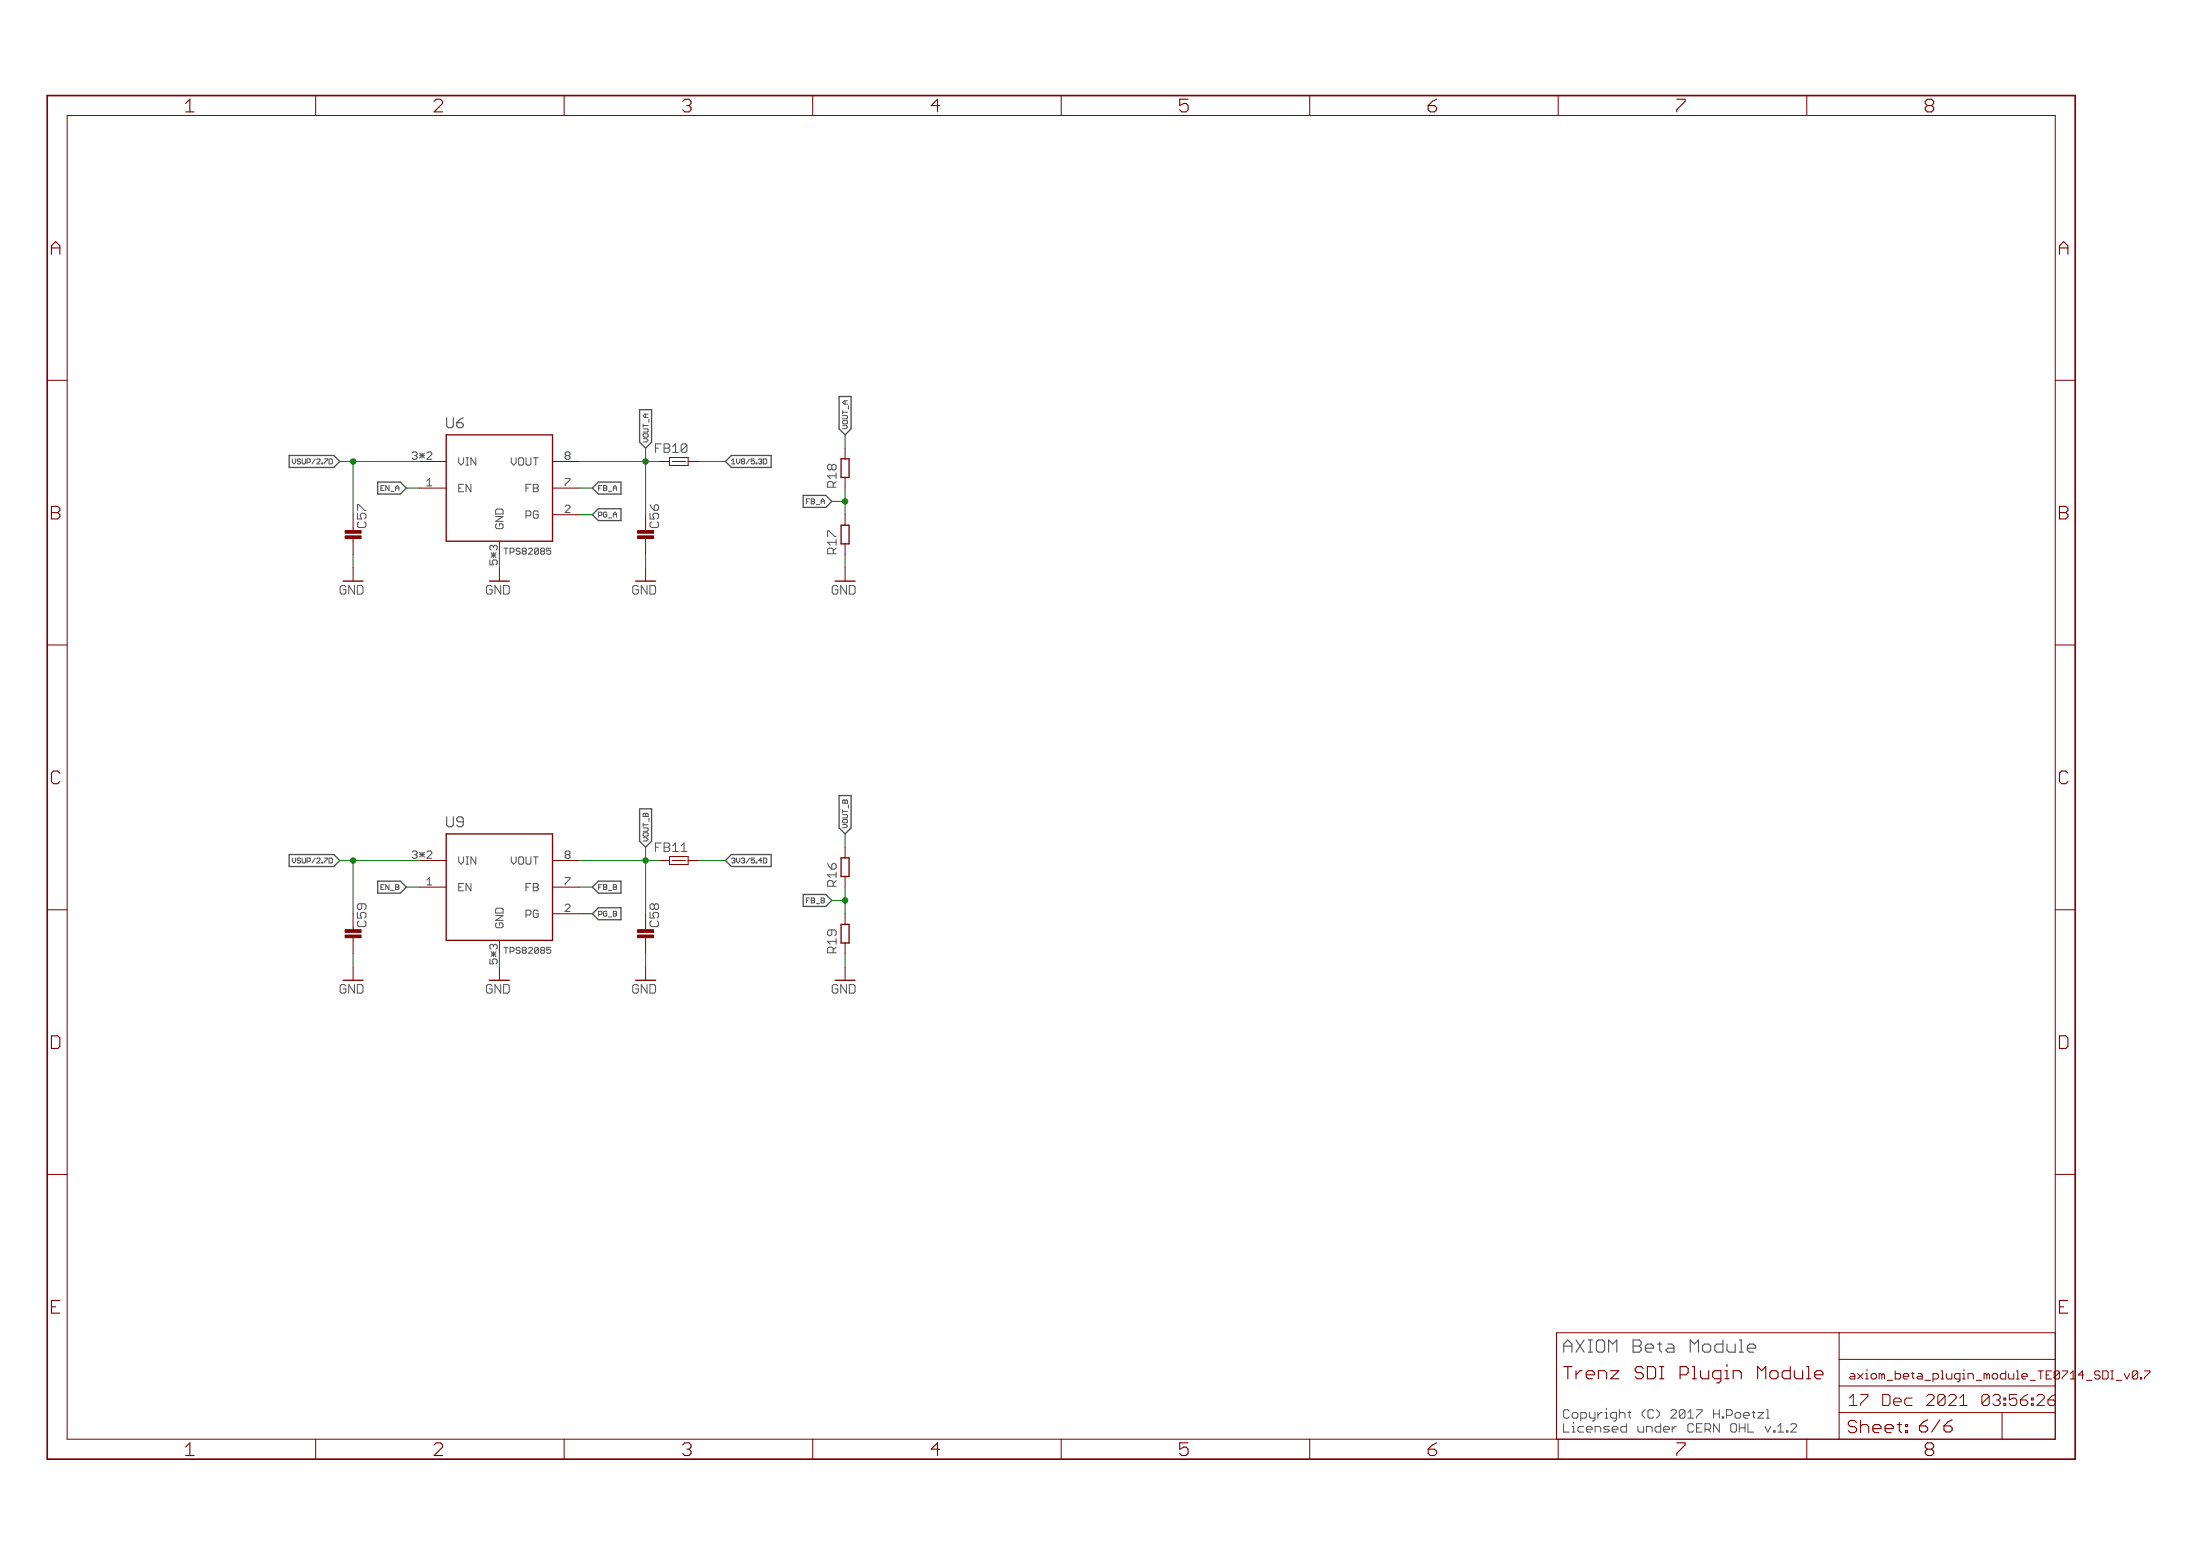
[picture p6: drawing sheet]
<svg xmlns="http://www.w3.org/2000/svg" width="420mm" height="297mm" viewBox="0 0 420 297" stroke-linecap="round" stroke-linejoin="round" font-family="sans-serif">
<path d="M85.3 79.8v1.5l.3 .3h.7M85.3 155.9v1.6l.3 .3h.7M298.6 257h1.6M299.4 255.8l-.8 .8v1.5" fill="none" stroke="#505050" stroke-width=".21"/>
<g fill="none" stroke="#505050" stroke-width=".19">
<path d="M123.3 79.1v.6M123.8 79.1h-.7l-.3 .3 .3 .3h.7M123.9 80v.6M160.9 78.4v.6M160.9 79.3h.8l.2 .2v.3l-.2 .1h-.8M160.9 78.7h1M161.4 76.5v.7M161.9 76.5h-.7l-.3 .3 .3 .4h.7M162 77.4v.7M55.8 87.6v.6l.4 .4 .3-.4v-.6M56.8 88.4l.1 .2h.3M57.2 87.6h-.3l-.1 .2 .1 .3h.3"/>
<path d="M68.3 98v1.1h.8M68.3 97.4v-1h.2l1.1 1M68.5 99.6l-.2 .3v.5l.2 .3h1.1M72.7 93.2h.3M73.4 92.7h-.7v.9h.7M73.7 93.6v-.9l.6 .9M78.7 86.5l.3-.2h.4l.3 .2v.2l-.3 .3M79.2 87h.2M79.4 87l.3 .2v.2l-.3 .3h-.4l-.3-.3M81.5 91.8l.5-.4v1.4M81.5 92.8h1M87.6 87.4v.9l.5 .5 .4-.5"/>
<path d="M87.6 93.2h.5M88.5 92.5h-.9v1.4h.9M94.7 98.6h1.4l-1.4 .9h1.4M94.9 100l-.2 .2v.5l.2 .2h.9M95.8 97.2h-.9l-.2 .2v.7h1.4M97.6 87.4v.9l.5 .5M100.5 93.2h.4M101.4 92.5h-.9v1.4M101.4 97.8l-.2-.3h-.7v1.4M101.4 98.2l-.2 .3h-.7M107.9 96.7l.3-.3h.4l.3 .3v.2l-1 .9h1M107.9 91.4h1v.2l-1 .9v.3"/>
<path d="M108.2 87l-.3-.3v-.2l.3-.2h.4l.3 .2v.2l-.3 .3M108.2 87l-.3 .2v.2l.3 .3h.4l.3-.3v-.2l-.3-.2M108.2 87h.4M114.3 93.2h.3M114.3 98.4h.5l.2-.2v-.3l-.2-.1h-.5v.9M115 92.7h-.7v.9M115.3 93.2h.4M115.7 92.7h-.4v.9h.4M115.7 97.8h-.3l-.1 .1v.7l.1 .1h.3M122.8 83.7h.7l.3 .4-.3 .3h-.7M122.8 80.9v.7M122.8 83l.2-.2h.6l.2 .2v.3l-.2 .1h-.6l-.2-.1z"/>
<path d="M122.8 81.9h.8l.2 .1v.3l-.2 .2h-.8M122.8 81.2h1M124.1 98v1.1h.8M124.1 96.4l.3 .5 .5 .5M124.4 99.6l-.3 .3v.5l.3 .3h1.1M125.2 85.6h.5M126.3 84.7h-1.1v1.7M139.7 87.9l.3-.3v1M139.7 88.6h.7M140.7 87.6v.6l.3 .4M154 95.7h.3M154.6 95.2h-.6v1"/>
<path d="M154.9 95.7h.5M155.4 95.2h-.5v1h.5M158.6 88.6h-.3l-.2 .3v.6l.2 .2h.3M158.9 91.9h-.6l-.2 .3v.8h1.6M159.7 90.8h-1.6l.5 .6M160.9 80.4l.2-.1h.6l.2 .1v.3l-.2 .2h-.6zM160.9 81.2h.7l.3 .3-.3 .3h-.7M65.5 112.6h.6M65.8 111.8h-.6l-.2 .3v1l.2 .3h.6M93.5 112.6h.5M93.6 106.9v.9h.7l-.3-.4v-.3l.3-.2M93.7 111.8h-.5l-.3 .3v1l.3 .3h.5"/>
<path d="M93.8 105.5l.9 .9M93.8 106h.9M94.3 104.3l-.3-.2h-.2l-.2 .2v.5l.2 .2M94.7 105.5l-.9 .9M97.4 105.4h.6M98 104.6h-.6v1.2M121.4 112.6h.5M121.6 111.8h-.5l-.3 .3v1l.3 .3h.5M158.1 102.4v-1.1h.2l1.1 1.1M158.9 104.6h-.6l-.2 .3v.8h1.6M159.5 112.6h.5M159.7 103.5h-1.6l.5 .6"/>
<path d="M159.7 111.8h-.5l-.3 .3v1l.3 .3h.5M122.8 157.1v.7M122.8 159.9h.7l.3 .3-.3 .3h-.7M122.8 158.1h.8l.2 .1M122.8 157.4h1M123.3 155.4l-.2-.1-.3 .1v.5h1M123.3 155.4v.5M123.3 155.4l.2-.1 .3 .1M123.8 159.2l-.2-.2h-.6l-.2 .2v.3l.2 .1h.6l.2-.1M123.8 158.5l-.2 .2h-.8M160.9 152.9l.2-.2 .3 .2 .3-.2 .2 .2v.4h-1zM160.9 154.6v.6"/>
<path d="M160.9 155.5h.8l.2 .2-.2 .4h-.8M160.9 157.4h.7l.3 .3-.3 .3h-.7M160.9 154.9h1M161.1 156.4h.6l.2 .5-.2 .2h-.6l-.2-.2zM161.4 152.9v.4M162 153.6v.7M55.8 163.8v.6l.4 .3 .3-.3v-.6M56.8 164.6l.1 .1h.3M57.2 163.8h-.3l-.1 .2 .1 .3h.3M68.3 174.2v1.1h.8M68.5 175.8l-.2 .3v.5l.2 .3h1.1M69.6 172.5h-1.1l-.2 .3v.6l.2 .2h.3"/>
<path d="M72.7 169.4h.3M73.4 168.9h-.7v.9h.7M73.7 169.8v-.9l.6 .9M78.7 162.7l.3-.2h.4l.3 .2v.2l-.3 .3M79.2 163.2h.2M79.4 163.2l.3 .2v.2l-.3 .3h-.4l-.3-.3M81.5 168l.5-.5v1.4M81.5 168.9h1M87.6 163.6v.9l.5 .5 .4-.5M87.6 169.4h.5M88.5 168.7h-.9v1.4h.9M94.7 174.8h1.4l-1.4 .9h1.4"/>
<path d="M94.9 176.2l-.2 .2v.5l.2 .2h.9M95.8 173.4h-.9l-.2 .2v.7h1.4M97.6 163.6v.9l.5 .5M100.5 169.4h.4M101.4 168.7h-.9v1.4M101.4 174l-.2-.3h-.7v1.4M101.4 174.4l-.2 .3h-.7M107.9 167.5h1v.3l-1 .9v.2M107.9 172.8l.3-.2h.4l.3 .2v.3l-1 .9h1M108.2 163.2l-.3-.3v-.2l.3-.2h.4l.3 .2v.2l-.3 .3M108.2 163.2l-.3 .2v.2l.3 .3h.4l.3-.3v-.2l-.3-.2M108.2 163.2h.4"/>
<path d="M114.3 169.4h.3M114.3 174.6h.5l.2-.2v-.3l-.2-.1h-.5v.9M115 168.9h-.7v.9M115.3 169.4h.4M115.7 168.9h-.4v.9h.4M115.7 174l-.4 .1v.7l.4 .1M124.1 174.2v1.1h.8M124.4 175.8l-.3 .3v.5l.3 .3h1.1M124.7 172.5h-.3l-.3 .3v.6l.3 .2h.3M125.2 161.7h.5M126.3 160.9h-1.1v1.6M139.7 164l.5-.2 .2 .2-.2 .3"/>
<path d="M140 164.3h.2M140.2 164.3l.2 .1-.2 .3-.5-.1M140.7 163.8v.6l.3 .3M154 171.9h.3M154.6 171.4h-.6v1M154.9 171.9h.5M155.4 171.4h-.5v1h.5M158.1 164.8l.2 .6 .6 .5M158.9 168.1h-.6l-.2 .3v.8h1.6M159.4 177.5h-1.1l-.2 .3v.6l.2 .2h.3M159.7 179.7h-1.6l.5 .6M159.7 167h-1.6l.5 .6"/>
<path d="M65.5 188.8h.6M65.8 188h-.6l-.2 .2v1.1l.2 .3h.6M93.5 188.8h.5M93.6 183.1v.9h.7l-.3-.5v-.2l.3-.2M93.7 188h-.5l-.3 .2v1.1l.3 .3h.5M93.8 181.7l.9 .9M93.8 182.1h.9M94.3 180.5l-.3-.2h-.2l-.2 .2v.5l.2 .2M94.7 181.7l-.9 .9M97.4 181.6h.6M98 180.8h-.6v1.2M121.4 188.8h.5"/>
<path d="M121.6 188h-.5l-.3 .2v1.1l.3 .3h.5M158.9 180.8h-.6l-.2 .3v.8h1.6M159.5 188.8h.5M159.7 188h-.5l-.3 .2v1.1l.3 .3h.5M298.6 271.8v1.6h1.1M299.4 269.1h-.5l-.3 .3v1.1l.3 .2h.5M335.7 269.6h1.1l-1.1 1.1M337.4 269.1h.2v1.6M341.2 273.1h.3v.3h-.3zM342 272l.3-.2h.5l.3 .2v.3l-1.1 1.1h1.1"/>
</g>
<g fill="none" stroke="#505050" stroke-width=".25">
<path d="M122.2 78.2h2.2v6.2l-1.1 1.2-1.1-1.2zM160.3 75.7h2.2v6.2l-1.1 1.1-1.1-1.1zM55.2 87h8.6l1.1 1.1-1.1 1.1h-8.6zM77.6 93.2l-1.1-1.2h-4.4v2.3h4.4M114.3 92h4.3v2.3h-4.3l-1.2-1.1zM114.3 97.1h4.3v2.3h-4.3l-1.2-1.1zM138.5 88.1l1.2-1.1h7.6v2.2h-7.6zM158.9 95.7l-1.2-1.1h-4.3v2.3h4.3M122.2 154.4h2.2v6.2l-1.1 1.1-1.1-1.1zM160.3 151.9h2.2v6.2l-1.1 1.1-1.1-1.1zM55.2 163.1h8.6l1.1 1.2-1.1 1.1h-8.6zM77.6 169.4l-1.1-1.2h-4.4v2.3h4.4"/>
<path d="M114.3 168.2h4.3v2.3h-4.3l-1.2-1.1zM114.3 173.3h4.3v2.3h-4.3l-1.2-1.2zM138.5 164.3l1.2-1.2h7.6v2.3h-7.6zM158.9 171.9l-1.2-1.1h-4.3v2.2h4.3"/>
</g>
<g fill="none" stroke="#800000" stroke-width=".21">
<path d="M36.3 18.9l-.8 .8M84.1 18.9h-.8l-.4 .4M84.5 19.7l-1.6 1.7h1.6M131.6 18.9h-.8l-.4 .4M179 18.9l-1.2 1.3h1.7M226.9 18.9h-1.6v1.3l.8-.5M273.6 19.3l-.8 .9M320.2 18.9h1.6M321.8 19.3l-1.6 1.7v.4M368.9 18.9h-.8l-.4 .4v.4l.4 .5M35.5 21.4h1.6M130.4 21l.4 .4h.8"/>
<path d="M225.3 21l.4 .4h.8M272.8 20.2v.8l.4 .4h.8M272.8 20.2h1.2M368.1 20.2l-.4 .4v.4l.4 .4h.8M368.1 20.2h.8M9.8 47.3h1.6M10.6 46.1l-.8 .8v1.6M393.3 47.3h1.6M394.1 46.1l-.8 .8v1.6M9.8 97.9h1.2M11 96.7h-1.2v2.4h1.2M393.3 97.9h1.2"/>
<path d="M394.5 96.7h-1.2v2.4h1.2M10.2 147.2l-.4 .4v1.6l.4 .4M393.7 147.2l-.4 .4v1.6l.4 .4M11 197.7h-1.2v2.5h1.2M394.5 197.7h-1.2v2.5h1.2M9.8 249.5h.8M11.4 248.3h-1.6v2.4h1.6M393.3 249.5h.8M394.9 248.3h-1.6v2.4h1.6M35.5 277.9h1.6M36.3 275.4l-.8 .8M84.1 275.4h-.8l-.4 .4"/>
<path d="M84.5 276.2l-1.6 1.7h1.6M130.4 277.5l.4 .4h.8M131.6 275.4h-.8l-.4 .4M179 275.4l-1.2 1.2h1.7M225.3 277.5l.4 .4h.8M226.9 275.4h-1.6v1.2l.8-.4M272.8 276.6v.9l.4 .4h.8M272.8 276.6h1.2M273.6 275.8l-.8 .8M298.6 260.9h1.6M320.2 275.4h1.6M321.8 275.8l-1.6 1.7v.4"/>
<path d="M345 260.9h.4v2.3M345 263.2h.8M346.6 262.4h1.5v-.4l-.4-.3h-.7l-.4 .3v.8l.4 .4h.7M353 273.1l.4 .4h.8M354.2 271.2h-.8l-.4 .3v.4l.4 .4h.8M368.1 276.6l-.4 .5v.4l.4 .4h.8M368.1 276.6h.8M368.9 275.4h-.8l-.4 .4v.4l.4 .4"/>
</g>
<g fill="none" stroke="#800000" stroke-width=".19">
<path d="M60.3 18.2v3.9M107.7 18.2v3.9M155.2 18.2v3.9M202.7 18.2v3.9M250.1 18.2v3.9M297.6 18.2v3.9M345.1 18.2v3.9M12.8 22.1h379.7v252.6h-379.7zM9 72.6h3.8M392.5 72.6h3.8M67.4 98.3v3M80.1 88.1h5.1"/>
<path d="M80.1 93.2h5.1M105.5 98.3h5.1M105.5 88.1h5.1M105.5 93.2h5.1M123.3 98.3v3M125.8 88.1h2.1M127.9 87.3v1.6h3.5v-1.6M128.4 88.1h2.5M131.4 88.1h2.1M161.4 85.6v2M161.4 98.3v2M67.4 102.8v3.1"/>
<path d="M67.4 108.4v2.5M95.4 108.4v2.5M123.3 102.8v3.1M123.3 108.4v2.5M161.4 108.4v2.5M9 123.1h3.8M392.5 123.1h3.8M9 173.7h3.8M67.4 174.4v3.1M67.4 179v3.1M80.1 164.3h5.1M80.1 169.4h5.1"/>
<path d="M105.5 174.4h5.1M105.5 164.3h5.1M105.5 169.4h5.1M123.3 174.4v3.1M123.3 179v3.1M125.8 164.3h2.1M127.9 163.5h3.5v1.5h-3.5zM128.4 164.3h2.5M131.4 164.3h2.1M161.4 161.7v2.1M161.4 174.4v2.1M392.5 173.7h3.8"/>
<path d="M67.4 184.6v2.5M95.4 184.6v2.5M123.3 184.6v2.5M161.4 184.6v2.5M9 224.2h3.8M392.5 224.2h3.8M351.2 254.4v20.3M351.2 259.5h41.3M392.5 254.4h-95.2v20.3M60.3 274.7v3.9M107.7 274.7v3.9M155.2 274.7v3.9"/>
<path d="M202.7 274.7v3.9M250.1 274.7v3.9M297.6 274.7v3.9M345.1 274.7v3.9M351.2 269.7h41.3M351.2 264.6h41.3M353.2 268.3h1.4M353.5 262.2h.5M353.9 266.2l-.7 .7M354.2 262.7h-.7l-.3 .3 .3 .2h.7M382.4 269.7v5M392.5 267.9l-.3 .4h-.7"/>
<path d="M392.5 266.2l-.7 .4-.7 .7h1.1l.3 .3M408.8 263h.2v.2h-.2M409.6 261.7h1v.3l-1 1v.2"/>
</g>
<path d="M85.2 83h20.3v20.3h-20.3zM65.5 110.9h3.8M93.5 110.9h3.8M121.4 110.9h3.8M159.5 110.9h3.8M161.4 100.3h.8v3.5h-.8M85.2 159.2h20.3v20.3h-20.3zM65.5 187.1h3.8M93.5 187.1h3.8M121.4 187.1h3.8M159.5 187.1h3.8" fill="none" stroke="#800000" stroke-width=".25"/>
<g fill="#800000" stroke="#800000" stroke-width=".19">
<path d="M121.8 102.3h3v.5h-3z"/>
<path d="M121.8 101.3h3v.5h-3z"/>
<path d="M65.9 102.3h3.1v.5h-3.1z"/>
<path d="M65.9 101.3h3.1v.5h-3.1z"/>
<path d="M121.8 178.5h3v.5h-3z"/>
<path d="M121.8 177.5h3v.5h-3z"/>
<path d="M65.9 178.5h3.1v.5h-3.1z"/>
<path d="M65.9 177.5h3.1v.5h-3.1z"/>
</g>
<path d="M9 18.2h387.3v260.4h-387.3z" fill="none" stroke="#800000" stroke-width=".32"/>
<g fill="none" stroke="#008000" stroke-width=".19">
<path d="M64.9 88.1h15.2M67.4 88.1v10.2M77.6 93.2h2.5M110.6 88.1h15.2M110.6 93.2h2.5M110.6 98.3h2.5M123.3 85.6v12.7M133.5 88.1h5M158.9 95.7h2.5M161.4 83v2.6M161.4 93.2v5.1M67.4 105.9v2.5"/>
<path d="M95.4 105.9v2.5M123.3 105.9v2.5M161.4 105.9v2.5M161.4 159.2v2.5M64.9 164.3h15.2M67.4 164.3v10.1M77.6 169.4h2.5M110.6 164.3h15.2M110.6 169.4h2.5M110.6 174.4h2.5M123.3 161.7v12.7M133.5 164.3h5"/>
<path d="M158.9 171.9h2.5M161.4 169.4v5M67.4 182.1v2.5M95.4 182.1v2.5M123.3 182.1v2.5M161.4 182.1v2.5"/>
</g>
<g fill="#008000" stroke="#008000" stroke-width=".19">
<circle cx="123.3" cy="88.1" r=".51"/>
<circle cx="123.3" cy="164.3" r=".51"/>
<circle cx="161.4" cy="171.9" r=".51"/>
<circle cx="161.4" cy="95.7" r=".51"/>
<circle cx="67.4" cy="164.3" r=".51"/>
<circle cx="67.4" cy="88.1" r=".51"/>
</g>
<g font-size="3.7" fill="#800000">
<text x="36.9" y="21.4">1</text>
<text x="84.4" y="21.4">2</text>
<text x="131.8" y="21.4">3</text>
<text x="179.3" y="21.4">4</text>
<text x="226.8" y="21.4">5</text>
<text x="274.2" y="21.4">6</text>
<text x="321.7" y="21.4">7</text>
<text x="369.1" y="21.4">8</text>
<text x="11.2" y="48.6">A</text>
<text x="394.7" y="48.6">A</text>
<text x="11.2" y="99.2">B</text>
<text x="394.7" y="99.2">B</text>
<text x="11.2" y="149.7">C</text>
<text x="394.7" y="149.7">C</text>
<text x="11" y="200.2">D</text>
<text x="394.5" y="200.2">D</text>
<text x="36.9" y="277.9">1</text>
<text x="84.4" y="277.9">2</text>
<text x="131.8" y="277.9">3</text>
<text x="179.3" y="277.9">4</text>
<text x="226.8" y="277.9">5</text>
<text x="274.2" y="277.9">6</text>
<text x="321.7" y="277.9">7</text>
<text x="369.1" y="277.9">8</text>
</g>
<text font-size="3.6" fill="#505050" x="300.1" y="258.2">AXIOM Beta Module</text>
<g font-size="3.6" fill="#800000">
<text x="300.1" y="263.3">Trenz SDI Plugin Module</text>
<text x="354.4" y="273.6">Sheet: 6/6</text>
</g>
<g font-size="3.2" fill="#800000">
<text x="354.7" y="268.4">17 Dec 2021</text>
<text x="376.3" y="268.4">03:56:27</text>
</g>
<g font-size="2.9" fill="#505050">
<text x="86.7" y="81.7">U6</text>
<text x="86.7" y="157.9">U9</text>
</g>
<g font-size="2.5" fill="#800000">
<text x="126.7" y="86.4">FB10</text>
<text x="161.3" y="93.1" transform="rotate(-90 161.3 93.1)">R18</text>
<text x="161.3" y="105.8" transform="rotate(-90 161.3 105.8)">R17</text>
<text x="161.3" y="169.3" transform="rotate(-90 161.3 169.3)">R16</text>
<text x="161.3" y="182" transform="rotate(-90 161.3 182)">R19</text>
</g>
<g font-size="2.5" fill="#505050">
<text x="71.5" y="100.8" transform="rotate(-90 71.5 100.8)">C57</text>
<text x="127.4" y="100.8" transform="rotate(-90 127.4 100.8)">C56</text>
<text x="66.4" y="113.5">GND</text>
<text x="94.4" y="113.5">GND</text>
<text x="122.3" y="113.5">GND</text>
<text x="160.4" y="113.5">GND</text>
<text x="126.7" y="162.6">FB11</text>
<text x="71.5" y="177" transform="rotate(-90 71.5 177)">C59</text>
<text x="127.4" y="177" transform="rotate(-90 127.4 177)">C58</text>
<text x="66.4" y="189.7">GND</text>
<text x="94.4" y="189.7">GND</text>
<text x="122.3" y="189.7">GND</text>
<text x="160.4" y="189.7">GND</text>
<text x="300.1" y="270.8">Copyright (C) 2017 H.Poetzl</text>
<text x="300.1" y="273.5">Licensed under CERN OHL v.1.2</text>
</g>
<g font-size="2.3" fill="#800000">
<text x="354.7" y="263.3">axiom_beta_plugin_module_TE0714</text>
<text x="396.9" y="263.3">_SDI_v0.7</text>
</g>
<g font-size="2.1" fill="#505050">
<text x="80.6" y="87.7">3*2</text>
<text x="89.1" y="88.8">VIN</text>
<text x="98.7" y="88.8">VOUT</text>
<text x="89.1" y="93.9">EN</text>
<text x="102" y="93.9">FB</text>
<text x="97.7" y="101" transform="rotate(-90 97.7 101)">GND</text>
<text x="101.8" y="99">PG</text>
<text x="80.6" y="163.9">3*2</text>
<text x="89.1" y="165">VIN</text>
<text x="98.7" y="165">VOUT</text>
<text x="89.1" y="170.1">EN</text>
<text x="102" y="170.1">FB</text>
<text x="97.7" y="177.2" transform="rotate(-90 97.7 177.2)">GND</text>
<text x="101.8" y="175.2">PG</text>
</g>
<g font-size="2.1" fill="#800000">
<text x="96.5" y="107.5" transform="rotate(-90 96.5 107.5)">5*3</text>
<text x="96.5" y="183.7" transform="rotate(-90 96.5 183.7)">5*3</text>
</g>
<g font-size="1.8" fill="#505050">
<text x="98.2" y="105.9">TPS82085</text>
<text x="98.2" y="182.1">TPS82085</text>
</g>
<g font-size="1.4" fill="#505050">
<text x="57.7" y="88.6">VSUP/2.7D</text>
<text x="141.2" y="88.6">1V8/5.3D</text>
<text x="74.3" y="93.7">EN_A</text>
<text x="115.8" y="93.7">FB_A</text>
<text x="115.8" y="98.8">PG_A</text>
<text x="155.7" y="96.2">FB_A</text>
<text x="125.3" y="160.6" transform="rotate(-90 125.3 160.6)">VOUT_B</text>
<text x="57.7" y="164.8">VSUP/2.7D</text>
<text x="141.2" y="164.8">3V3/5.4D</text>
<text x="74.3" y="169.9">EN_B</text>
<text x="115.8" y="169.9">FB_B</text>
<text x="155.7" y="172.4">FB_B</text>
<text x="115.8" y="174.9">PG_B</text>
</g>
</svg>
